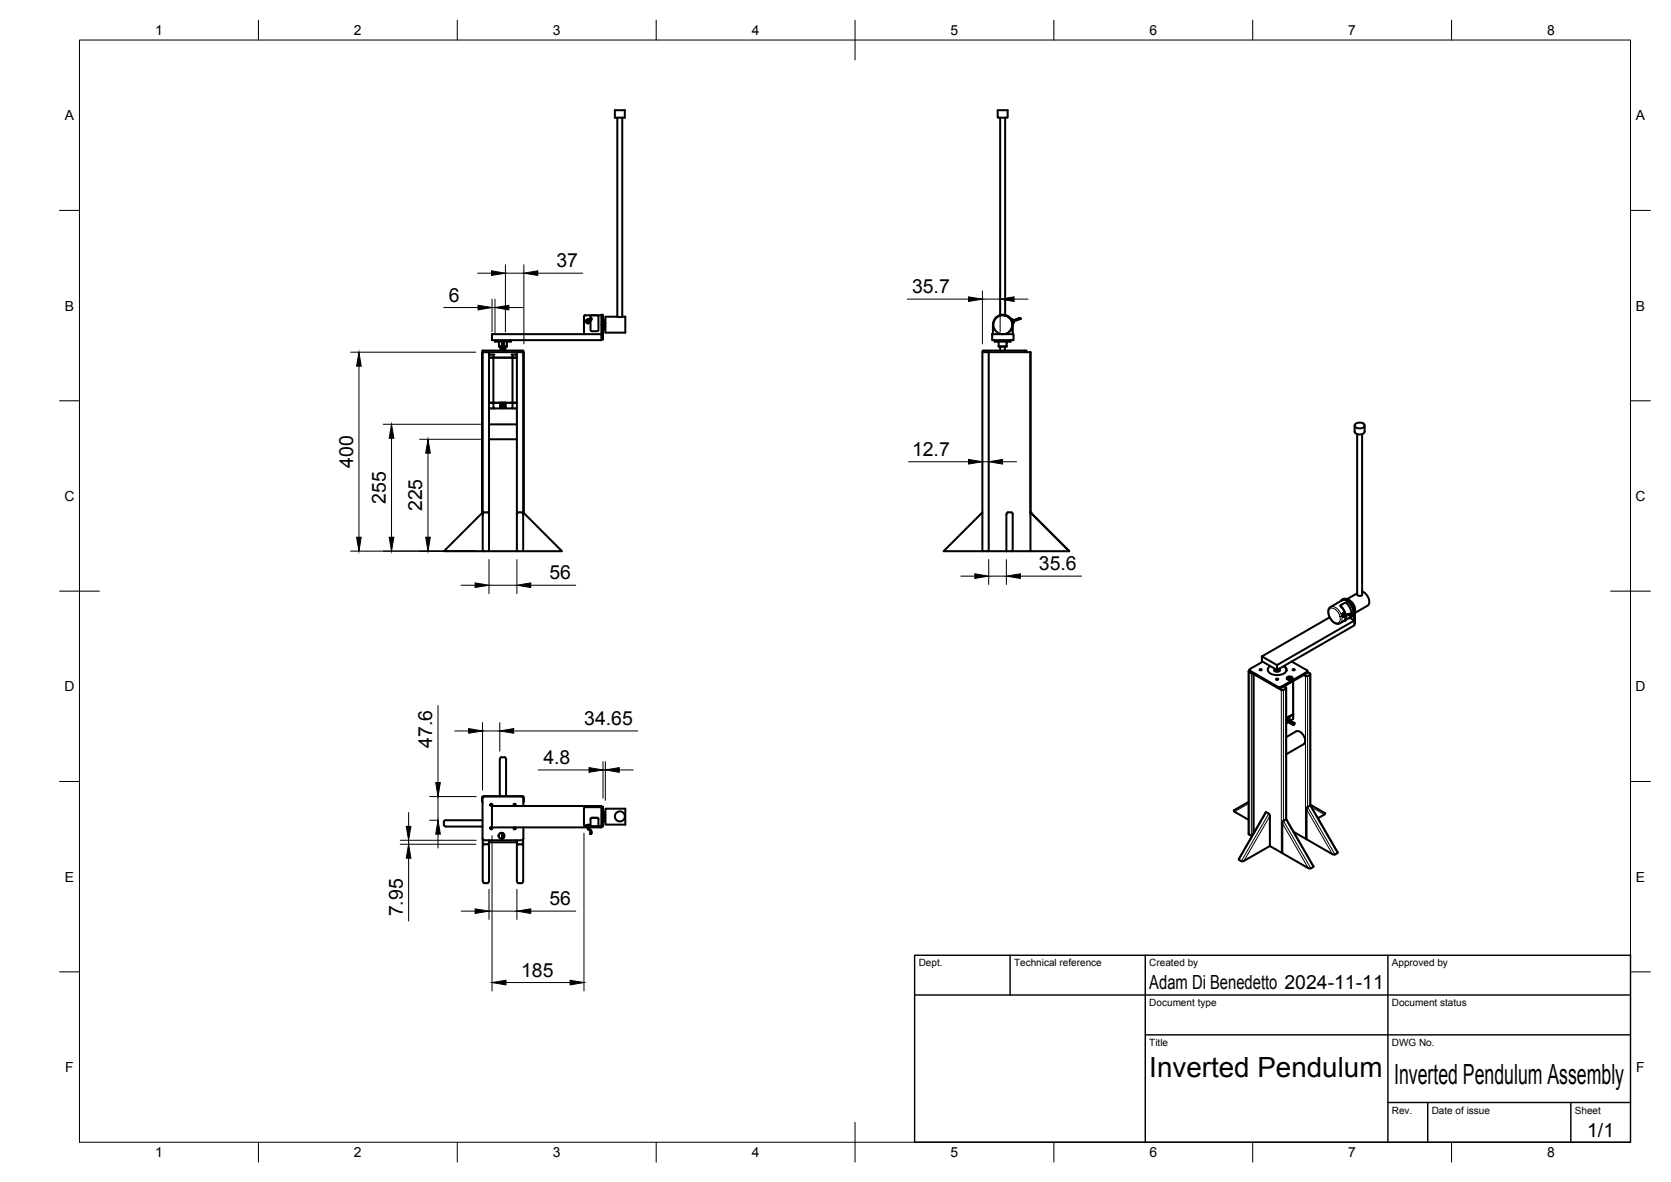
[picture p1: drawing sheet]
<svg xmlns="http://www.w3.org/2000/svg" width="420mm" height="297mm" viewBox="0 0 420 297" stroke-linecap="round" stroke-linejoin="round" font-family="sans-serif">
<!-- layer: Visible -->
<g fill="none" stroke="#000" stroke-width=".51">
<path d="M154.6 27.7h2.5v1.9h-2.5zM155.2 29.6v50M156.5 29.6v50M250.9 27.7h2.5v1.9h-2.5zM251.5 29.6v49.6M252.7 29.6v49.6M148.5 80v-.7h2l-.1 3.8-1.5 .1-.4-.1v-2.6M148.5 80h.1M148.5 80h.2l-.1 .2-.2-.1zM148.5 80h.2M148.7 80v.4l-.7 .2M151.2 79.2h-4.2l-.2 .3v2.4a2.71 2.71 0 0 0 .3 2.1h.1"/>
<path d="M155.2 79.6h1.3M155.2 79.6h-3v4h5v-4h-.7M252.4 79.2l1.1 .4 .7 .7M256.3 79.9l-1.6 .6M256.3 80l.1 .1M256.5 80l-.2 .1M256.5 80h.1M256.5 79.9l-.2 .1M121.3 88.5v-.4h10.3v.4M121.3 88.5h-.1v40.4M121.3 88.5h.1M123 89.1h1.3"/>
<path d="M123 88.5h7M123.7 84h27.5v1.5h-27.5zM124.1 89.1v.8h4.8v11.3h-1.7h2.8h-1.1v1.4h-4.8v-1.4h-1.1h2.7h-1.6v-11.3h-1.1h7h-1.1v-.8M124.5 85.5v.4h4v-.4M125.4 85.8l.1 1.2M125.5 87h2M125.8 87.1v1M126.2 87.1v.9h.5v-.9M126.4 86.3h.2M126.6 86.4v.2M126.6 86.4h-.3l.3 .2M126.6 86.6l-.2 .1"/>
<path d="M126.6 86.4l-.2-.1-.1 .1 .1 .2h.2M126.6 86.4h.1M127.1 87.1v1M127.5 85.9v1.1M127.5 85.8v.1M128.6 89.1h1.4M130 88.5h1.6v40.8M130 88.5v50h1.6v-9.2M131.6 88.5h.1M131.6 88.5h.1v40.4M147.4 80.7a.5 .5 0 0 0 .5 .6 .5 .5 0 0 0 .5-.6M147.4 80.7l.2 .3"/>
<path d="M147.4 80.7l.2 .4M147.4 80.9l.4 .3M147.4 80.5v.5l.5 .2M147.6 80.4l-.2 .3M147.6 81.1l.2 .1 .3-.1M147.6 81h.5M147.7 80.3h.3M147.8 80.3l-.3 .1M147.9 80.3l-.4 .4M148 80.3h.1M148 80.3l-.4 .1-.2 .3M148.2 80.6v.1"/>
<path d="M148.3 80.7l-.2 .4M148.3 80.9l-.5 .3M148.3 80.7v-.2v.5l-.4 .2M148.3 80.7l-.2 .3M148.4 80.2l-.5 .1-.2 .4 .1 .1 .2-.2M148.5 80.1h.1M148.6 80l-.1 .1M148.6 80h.1M148.7 80l-.1 .1M151.2 84v-4.9h.4v6.3h-.4M151.2 83.9v.1M151.6 80.4h.3"/>
<path d="M151.8 80.4l.1 2.4-.3 .1M151.8 81.2h.4M151.8 82h.4M247.1 88.5v-.4h11v.4M248.6 88.5v50h-1.6v-50h12.1M249.5 84h5.3v1.5h-5.3zM250.1 85.5v.4h4v-.4M251.1 85.8v1.2M251.1 87h2M251.5 87.1v1M252.7 87.1v1M253.1 85.9v1.1"/>
<path d="M253.1 85.8v.1M254.3 80.3a2.51 2.51 0 0 0-2.8-1.1 2.51 2.51 0 0 0-1.8 2.4v2.4M254.3 80.3l.2-.1 .2 .7v.3M254.3 80.3l.4 .9M254.3 80.3h-.1M254.5 80.3l.3 .8M254.6 80.5h-.2M254.6 80.3v.1M254.6 80.3l.2 .7M254.7 81.2v2.8M254.7 81.2l-.2 .1-.1 1-.5 .9M254.7 80.9l-.1 .1"/>
<path d="M254.8 81.1h.1M256.3 80.1h.2M256.3 80.1h.2zM256.3 80.1h.1M256.4 80.1h.1M256.4 80.2l-1.6 .6M256.4 80.1h-.1M256.5 80.1h.1M259.1 88.5v40.3M123 102.6h1.1M123 106.6h7M123 110.4h7"/>
<path d="M125.7 101.1h1.5v1.5h-1.5zM128.9 102.6h1.1M340.6 106.9v1.6a1.45 1.45 0 0 0 2.5 0M340.7 106.7a1.54 1.54 0 0 1 2.4 .2 1.45 1.45 0 0 1-2.5 0zM341.2 109.1v40.4l.6 .3 .5-.1 .2-.3v-40.3M343.1 106.9v1.6M121.4 129.3v-40.8h1.6v40.8M121.4 129.3v9.2h1.6v-9.2M121.4 128.8l-9.8 9.7h9.8M121.4 129.3l.4-.6 1 .1 .2 .5M123 138.5h7M130 129.3l.4-.6 1 .1 .2 .5"/>
<path d="M131.6 128.8l9.7 9.7h-9.7M247 128.8l-9.7 9.7h9.7M248.6 138.5h4.4M253.3 128.8l1-.1 .3 .3v9.5h-1.6l.1-9.2zM254.6 138.5h4.5M259.1 128.8l9.8 9.7h-9.8zM259.1 128.8l9.8 9.7M334.3 155.1l-17 9.9v1.2l3.8 2.2v-1.3l-3.8-2.1M337.1 152.2l.1 .2v-.4l1.2-.5a2.17 2.17 0 0 1 1.3 1.9l.1 .9M337.1 151.1a1.46 1.46 0 0 1 2.3 .4l.9 1.4 .1 1M337.2 152.4l.7 1 .3 .7M337.6 154.5l.1 .4 .4 .1"/>
<path d="M337.6 154.5l.2 .4M337.7 150.6l-.3 .1M337.7 150.6a2.64 2.64 0 0 1 2.9 2.3l.1 .9M337.8 154.1h.4M337.8 154.1l-.2 .4M337.9 154.1l-.4 .4M338 154a.5 .5 0 0 0-.5 .5 .5 .5 0 0 0 .3 .5M338 154.9l.3-.1-.3 .2M338.1 154.4l-.1 .3 .3 .1 1.4-.2M338.1 154.1l.2 .1M338.1 154.1h-.2a.49 .49 0 0 0-.3 .5 .49 .49 0 0 0 .3 .4M338.1 154.1l.2 .3"/>
<path d="M338.1 154.1a.46 .46 0 0 0-.4 .4 .46 .46 0 0 0 .3 .5M338.1 154.1h.1M338.1 155.9v.1M338.1 154.2h.1M338.1 154.2l.2 .2M338.1 154.4h.1M338.2 154.9l-.2 .1M338.4 154.7l-.3 1.2M338.9 150.7a2.83 2.83 0 0 1 1.8 3.1M339.2 155.3l.9-.7 .2-1-.6-1.6-1.1-1.1-1-.1-3.2 1.8-.4 .7 .1 1.2 .3 .7 .8 1.1 .6 .4 .6 .1 1.7-.9M339.3 155.2l1.2 .7v1.3l-19.4 11.2M339.7 154.4v.1"/>
<path d="M339.8 154.6l-.4 .6-1.3 .7M339.8 154.5l-.2-.1 .1 .1M339.8 154.3l-1.7 .1M339.8 154.5h.1M339.8 154.4h-.1M339.9 154.4h-.1M339.9 154.5h-.1M339.9 154.5h.1M339.9 154.4l-.2-.1-.1 .2 .2 .1-.1-.1M340.4 153.9v2M340.5 155.9l-19.4 11.2M340.7 153.8v3l-.2 .1"/>
<path d="M341.2 149.1l-2.5 1.5M342.5 148.7a2.73 2.73 0 0 1 1.6 3.3l-.2 .2M343.9 152.2l-3.2 1.8M313.9 168.7v40.8l.9 .6M314.1 168.5l-.1 .1v.2l.9 .4M314.1 168.3v.4M314.2 168.7l.1 .2M315.2 169.4v40.1M316.8 168.2l.5 .1-.3 .2-.3-.2zM320.5 168v.6M320.5 168.5h.1M320.5 168.3a.63 .63 0 0 0 .6 .5 .63 .63 0 0 0 .6-.5l-.4 .2"/>
<path d="M320.9 170.6l.5 .1-.3 .1-.3-.1zM321.3 168.3v.2l.4-.2v-.3v.6M321.5 173l.8 .4 1-.4M321.7 168.5h.1M322.8 167.5a1.07 1.07 0 0 1 .7 1v-.1M322.9 172.5l.4 .2M322.9 167.4a1.01 1.01 0 0 1 .6 .9 1.01 1.01 0 0 1-.7 1 3.3 3.3 0 0 1-4-.6 .99 .99 0 0 1 .6-1.3M323.3 172.7v.3M323.4 172.9v33M323.6 170.6l.7-.3 .7 .3M323.8 170.1l.5-.1a.58 .58 0 0 1 .7 .5l-.7 .3a.58 .58 0 0 1-.7-.5zM324.8 166.3l3.8 2.1 .1 .3-6.9 4-.4-.1-7.2-4.2 .1-.3 3.2-1.8"/>
<path d="M324.8 170.4l-.7 .4M325.1 168.2l.5 .1-.3 .2-.3-.2zM325.2 179.4l-1.1 .7M325.2 171.2l-.1 9.5M327.8 169.6l.5 .3M328.3 169.9h.5M328.8 168.6l-.2 .6-6.8 3.8-.4-.1-7.1-4M328.8 168.9l.7 .4-.7 .6M329.5 169.4v33M126 190.3h.9M126.1 190.3l-.4 .5v9.3M126.9 190.3l.4 .5v9.3"/>
<path d="M323.4 180.4l.7-.3h.1v.9M323.4 185.2l2.5-1.4a2.23 2.23 0 0 1 2.1 3l-4.6 2.8M323.4 181.2l1.8 1M323.5 181l1.9 1.1M323.6 180.8l1.7 1M323.7 180.7l1.8 1M323.9 181.5l-.5 .3M324 180.8l-.3-.1-.2 .3v.3h.2M324.2 180.1l-.8 .5M325.1 180.7l-.7 .4M325.2 181.8v.2zM325.2 182v.2z"/>
<path d="M325.3 181.8l.2 .1M325.4 181.7l-.1 .2zM325.4 181.9l-.1 .2zM121.3 206.1h-9.1l-.6 .4 .1 1 .5 .2h9.1M121.3 210.7l.1 .2 .4 .3h9.3M121.4 210.9v1.1l.4 .2M121.8 212.2h-.4v9.2l.4 .5M121.8 212.2h.8M122.6 212.2h.4v9.2l-.4 .5M123 211.2l-.1 .8-.3 .2M123 211.7h7M126.2 209.3v1.5"/>
<path d="M126.4 209.4v1.3M126.5 209.4v1.3M126.7 209.6v.9M129.2 207.9l-.1 .3 .3 .2 .3-.2-.1-.3M129.5 202.5l.2-.3-.3-.2-.3 .2 .2 .3M130 211.2v.6M130 211.8l.4 .4M130.3 212.2h-.3v9.2M130.3 212.2h.9M131.1 200.2h-9.3l-.4 .2-.1 10.3M131.1 200.2h.2l.3 .5v1.9M131.2 212.2h.4v9.2l-.2 .5h-1l-.4-.5"/>
<path d="M131.3 200.1h-9.7l-.4 .4 .1 1.1M131.3 200.1l.4 .4-.1 1.1M131.6 210.9l-.1 1.1-.3 .2M131.6 210.7l-.3 .4-.2 .1M131.6 207.9v2.8M147.4 207.6a.53 .53 0 0 1 .5-.4 .53 .53 0 0 1 .5 .4M147.4 207.7v.1M147.4 207.7l.1 .2M147.4 207.7h.1M147.5 207.8l.2 .1h-24.3M147.6 207.6l-.2 .1M147.6 207.5l-.2 .2"/>
<path d="M147.6 207.5h.5M147.8 207.5l-.4 .1M147.8 207.4l.5 .1M148.1 207.5l.2 .2M148.1 207.6l.2 .1M148.3 207.5v.2M148.3 207.5a.56 .56 0 0 0-.9 .2M148.3 207.7v.1M148.3 207.7l-.1 .2M148.3 207.5v.1M148.4 209.4a.71 .71 0 0 0-.6-1l-.1-.6h.3a.8 .8 0 0 0 .7 .8v.9M148.5 209.6h.1"/>
<path d="M148.5 207.6v-1.9l.4-.2 1.5 .1 .1 2M148.5 205.9l.4-.4h1.3l.3 .4M148.5 209.4l.2 .1M148.5 209.5l.2-.1-.1 .2M148.6 209.5h.1M148.6 209.6h.1M148.5 209.5v.1M148.5 209.4h.1M148.6 209.4l-.2 .1M148.6 209.4v.1M148.6 209.5v.1M148.6 209.4l-.1 .1"/>
<path d="M148.6 209.4h.1M148.7 209.4l-.1 .2M151.2 207.7v.2h-3.2l.2-.1M151.2 202.7v-.1h-27.5v5.3M151.2 202.7h.4v5h-.4zM151.2 202.9h-4.3l-.1 4.4 .1 .2 .5 .1M151.2 207.6h-2.8M151.6 204h.3l-.1 2.5M151.8 204.9h.4M151.8 205.6h.4M151.9 206.5h-.3M152.2 203.2h5v4h-5z"/>
<path d="M310.3 203.6l.1 .4 3.5 2M313.9 201.5l-3.6 2.1M319 204.5l-.6-.4-.2 .1-6.7 11.7 .6 .5M319 204.5l.3 .5v7.6M319.3 212.6l3.1 1.7M319.3 212.6l-6.5 3.7-.7 .1M322.4 206.9v7.5l6.6 3.8M322.7 206.3l.8-.3 6.7 11.7v.2l-.6 .3M322.7 206.3l-.2 .6M325.3 209l3.2 1.8M329 218.1l.6 .1M329.4 202.4l-.6 .4"/>
<path d="M329.4 202.4l.2 .1M329.5 202.2l3.6 2.1M329.6 202.5l6.7 11.7-.6 .5h-.7l-6.5-3.8v-7.5l.3-.6M333 204.7l-1.6 .9M333.1 204.3l-.1 .4M121.8 221.9h.8"/>
<circle cx="148.5" cy="80" r=".03"/>
<circle cx="126.5" cy="86.5" r=".12"/>
<circle cx="126.5" cy="86.5" r=".14"/>
<circle cx="126.5" cy="86.5" r=".27"/>
<circle cx="148.5" cy="80.1" r=".03"/>
<circle cx="148.6" cy="80" r=".03"/>
<circle cx="252.2" cy="81.6" r="2.38"/>
<circle cx="126.3" cy="102" r=".12"/>
<circle cx="126.3" cy="101.7" r=".12"/>
<circle cx="126.5" cy="101.8" r=".37"/>
<circle cx="126.6" cy="101.7" r=".12"/>
<circle cx="126.6" cy="102" r=".12"/>
<circle cx="339.8" cy="154.5" r=".03"/>
<circle cx="339.8" cy="154.4" r=".03"/>
<circle cx="339.9" cy="154.4" r=".03"/>
<circle cx="123.5" cy="202.3" r=".29"/>
<circle cx="123.5" cy="208.1" r=".29"/>
<circle cx="126.1" cy="210" r=".75"/>
<circle cx="155.9" cy="205.2" r="1.26"/>
</g>
<g fill="#000">
<circle cx="252.4" cy="79.2" r=".25"/>
<circle cx="147.5" cy="80.7" r=".25"/>
<circle cx="148.3" cy="80.7" r=".25"/>
<circle cx="253.9" cy="83.2" r=".25"/>
<circle cx="256.4" cy="80.1" r=".25"/>
<circle cx="256.5" cy="80.1" r=".25"/>
<circle cx="259.1" cy="128.8" r=".25"/>
<circle cx="337.1" cy="152.2" r=".25"/>
<circle cx="338.1" cy="156" r=".25"/>
</g>
<!-- layer: Visible Narrow -->
<g fill="none" stroke="#000" stroke-width=".25">
<path d="M334.6 152.5a2.5 2.5 0 0 1 2.7 2.3l-.4 .1 .1 .9-.4 .6-.5 .2-.5-.2-.6-.5-.7-1-.2-.8 .2-1 .5-.3 .9 .3 .8 .9 .4 .9M337.2 152.4h.1M337.4 154.8v1.2l-.4 .6M337.4 150.9a2.1 2.1 0 0 1 2.4 1.4 2.1 2.1 0 0 1 0 2.7M337.4 150.8a2.1 2.1 0 0 1 2.4 1.4 2.1 2.1 0 0 1 0 2.8M338.1 155.9h.1M338.1 154.1l-.4 .4 .3 .5M338.1 154.2l-.3 .3 .2 .4M338.2 154.3a.33 .33 0 0 0-.4 .2 .33 .33 0 0 0 .3 .4M338.3 154.4l-.2-.2-.2 .3 .1 .4 .3-.2-.1 .2a.33 .33 0 0 1-.4-.2 .33 .33 0 0 1 .1-.4 .33 .33 0 0 1 .5 .1M339.7 154.3l-1.6 .1M339.7 154.4v.1"/>
<path d="M339.8 154.4h.1M339.8 154.5h.1M340.7 153.8l-.3 .1M314 168.8v40.9M314.3 168.5v.4M314.6 169.2v40.8M315.2 169.4v40.1M315.3 169.4v39.9M321.4 172.6v.3M322.1 172.6v.3M322.2 173.4v40.9M322.7 173.4v32.9l6.9 11.9"/>
<path d="M323.3 173v32.9l6.9 12M325.1 171.2v9.5M328.3 169.9v40.9M328.6 168.9v.3M328.8 169.9v32.9l6.9 11.9M329.4 169.6v32.8l6.9 12M313.9 201.9l-3.5 2.1M318.4 204.1l-6.9 12M319 204.5l-6.9 11.9M319.3 205l-6.5 11.4M322.4 206.9l6.6 11.3M328.5 203.4l6.5 11.3"/>
<path d="M329.8 202.8l3.2 1.9"/>
</g>
<!-- layer: BORDER -->
<g fill="none" stroke="#000" stroke-width=".25">
<path d="M20 10.1h390v276.9h-390zM65 5.1v5M115 5.1v5M165 5.1v5M215 5.1v10M265 5.1v5M315 5.1v5M365 5.1v5M15 52.9h5M410 52.9h5M15 100.7h5M410 100.7h5"/>
<path d="M15 148.6h10M405 148.6h10M15 196.4h5M410 196.4h5M15 244.2h5M410 244.2h5M65 287v5M115 287v5M165 287v5M215 282.1v9.9M265 287v5M315 287v5"/>
<path d="M365 287v5"/>
</g>
<!-- layer: TITLEBLOCK -->
<path d="M230 240.1h180v46.9h-180zM230 250h180M254 240.1v9.9M288 240.1v46.9M349 240.1v46.9M288 260.1h122M349 277.1h61M359 277.1v9.9M395 277.1v9.9" fill="none" stroke="#000" stroke-width=".36"/>
<!-- layer: FD_Dimensions -->
<g fill="none" stroke="#000" stroke-width=".25">
<path d="M111.6 77.3h8.6M120.1 68.7h3.5M123.7 75.2v8.2M123.7 77.3h.8M124.5 75.2v8.5M127.1 66.5v16.9M127.1 68.7h4.6M128 77.3h3.5M131.7 66.5v19.9M135.2 68.7h11.3M228.1 75.2h15.4M247 73.1v13.3"/>
<path d="M247 75.2h4.5M251.5 73.1v10.3M255 75.2h3.5M88.2 88.5h31.5M90.3 92v43M96.4 106.6h24.5M98.4 110.1v24.9M105.5 110.4h15.4M107.6 113.9v21.1M228.5 116h15M247 116h1.6M252.1 116h3.5"/>
<path d="M88.2 138.5h31.5M116 147.1h3.5M123 140.6v8.6M123 147.1h7M130 140.6v8.6M133.5 147.1h11.3M241.6 144.8h3.5M248.6 140.6v6.3M248.6 144.8h4.4M253 140.6v6.3M256.6 144.8h15.3M110.1 177.3v19.4"/>
<path d="M114.3 183.7h3.5M121.3 181.6v17M121.3 183.7h4.4M125.7 181.6v7.2M129.2 183.7h31.1M135.3 193.5h12.8M151.6 191.4v9.2M151.6 193.5h.6M152.2 191.4v9.7M155.7 193.5h3.5M100.6 212.2h19.1M100.6 211.2h19.1"/>
<path d="M102.7 204.2v3.5M102.7 211.2v1M102.7 215.7v15.8M108 206.1h2M108 200.2h11.7M110.1 200.2v5.9M110.1 209.6v3.5M123.7 210v39M146.8 209.4v39.6M116 229h3.5M123 223.5v7.6M123 229h7"/>
<path d="M130 223.5v7.6M133.5 229h11.3M127.2 246.9h16.1"/>
</g>
<g fill="#000" stroke="#000" stroke-width=".25">
<path d="M120.2 76.7l3.5 .6-3.5 .6zM123.6 68.1l3.5 .6-3.5 .5zM124.5 77.3l3.5-.6v1.2zM131.7 68.7l3.5-.6v1.1zM243.5 74.6l3.5 .6-3.5 .6zM251.5 75.2l3.5-.6v1.2zM90.3 88.5l.5 3.5h-1.1zM98.4 106.6l.6 3.5h-1.1zM107.6 110.4l.6 3.5h-1.2zM243.5 115.5l3.5 .5-3.5 .6zM248.6 116l3.5-.5v1.1zM89.7 135h1.1l-.5 3.5z"/>
<path d="M97.9 135h1.1l-.6 3.5zM107 135h1.2l-.6 3.5zM119.5 146.5l3.5 .6-3.5 .5zM130 147.1l3.5-.6v1.1zM245.1 144.2l3.5 .6-3.5 .6zM253 144.8l3.6-.6v1.2zM109.6 196.7h1.1l-.6 3.5zM117.8 183.1l3.5 .6-3.5 .6zM125.7 183.7l3.5-.6v1.2zM148.1 192.9l3.5 .6-3.5 .6zM152.2 193.5l3.5-.6v1.2zM102.2 207.7h1.1l-.6 3.5z"/>
<path d="M102.7 212.2l.6 3.5h-1.1zM110.1 206.1l.6 3.5h-1.1zM119.5 228.4l3.5 .6-3.5 .6zM130 229l3.5-.6v1.2zM123.7 246.9l3.5-.6v1.2zM143.3 246.3l3.5 .6-3.5 .6z"/>
</g>
<g font-size="7">
<text x="289" y="270.6">Inverted Pendulum</text>
<text x="350.5" y="272.3">Inverted Pendulum Assembly</text>
</g>
<g font-size="4.9">
<text x="139.9" y="67.2">37</text>
<text x="112.8" y="75.8">6</text>
<text x="229.3" y="73.7">35.7</text>
<text x="88.8" y="117.5" transform="rotate(-90 88.8 117.5)">400</text>
<text x="229.3" y="114.6">12.7</text>
<text x="97" y="126.6" transform="rotate(-90 97 126.6)">255</text>
<text x="106.2" y="128.5" transform="rotate(-90 106.2 128.5)">225</text>
<text x="261.2" y="143.3">35.6</text>
<text x="138.2" y="145.6">56</text>
<text x="146.9" y="182.2">34.65</text>
<text x="108.7" y="188" transform="rotate(-90 108.7 188)">47.6</text>
<text x="136.6" y="192">4.8</text>
<text x="138.2" y="227.5">56</text>
<text x="101.3" y="230.3" transform="rotate(-90 101.3 230.3)">7.95</text>
<text x="131" y="245.5">185</text>
<text x="289" y="248.5">Adam Di Benedetto 2024-11-11</text>
<text x="399.1" y="285.7">1/1</text>
</g>
<g font-size="3.5">
<text x="39" y="8.8">1</text>
<text x="89" y="8.8">2</text>
<text x="139" y="8.8">3</text>
<text x="189" y="8.8">4</text>
<text x="239" y="8.8">5</text>
<text x="289" y="8.8">6</text>
<text x="339" y="8.8">7</text>
<text x="389" y="8.8">8</text>
<text x="16.3" y="30.2">A</text>
<text x="411.3" y="30.2">A</text>
<text x="16.3" y="78">B</text>
<text x="411.3" y="78">B</text>
<text x="16.2" y="125.9">C</text>
<text x="411.2" y="125.9">C</text>
<text x="16.2" y="173.7">D</text>
<text x="411.2" y="173.7">D</text>
<text x="16.3" y="221.6">E</text>
<text x="411.3" y="221.6">E</text>
<text x="16.4" y="269.4">F</text>
<text x="411.4" y="269.4">F</text>
<text x="39" y="290.8">1</text>
<text x="89" y="290.8">2</text>
<text x="139" y="290.8">3</text>
<text x="189" y="290.8">4</text>
<text x="239" y="290.8">5</text>
<text x="289" y="290.8">6</text>
<text x="339" y="290.8">7</text>
<text x="389" y="290.8">8</text>
</g>
<g font-size="2.5">
<text x="231" y="242.9">Dept.</text>
<text x="255" y="242.9">Technical reference</text>
<text x="289" y="242.9">Created by</text>
<text x="350" y="242.9">Approved by</text>
<text x="289" y="252.8">Document type</text>
<text x="350" y="252.8">Document status</text>
<text x="289" y="262.9">Title</text>
<text x="350" y="262.9">DWG No.</text>
<text x="350" y="279.9">Rev.</text>
<text x="360" y="279.9">Date of issue</text>
<text x="396" y="279.9">Sheet</text>
</g>
</svg>
